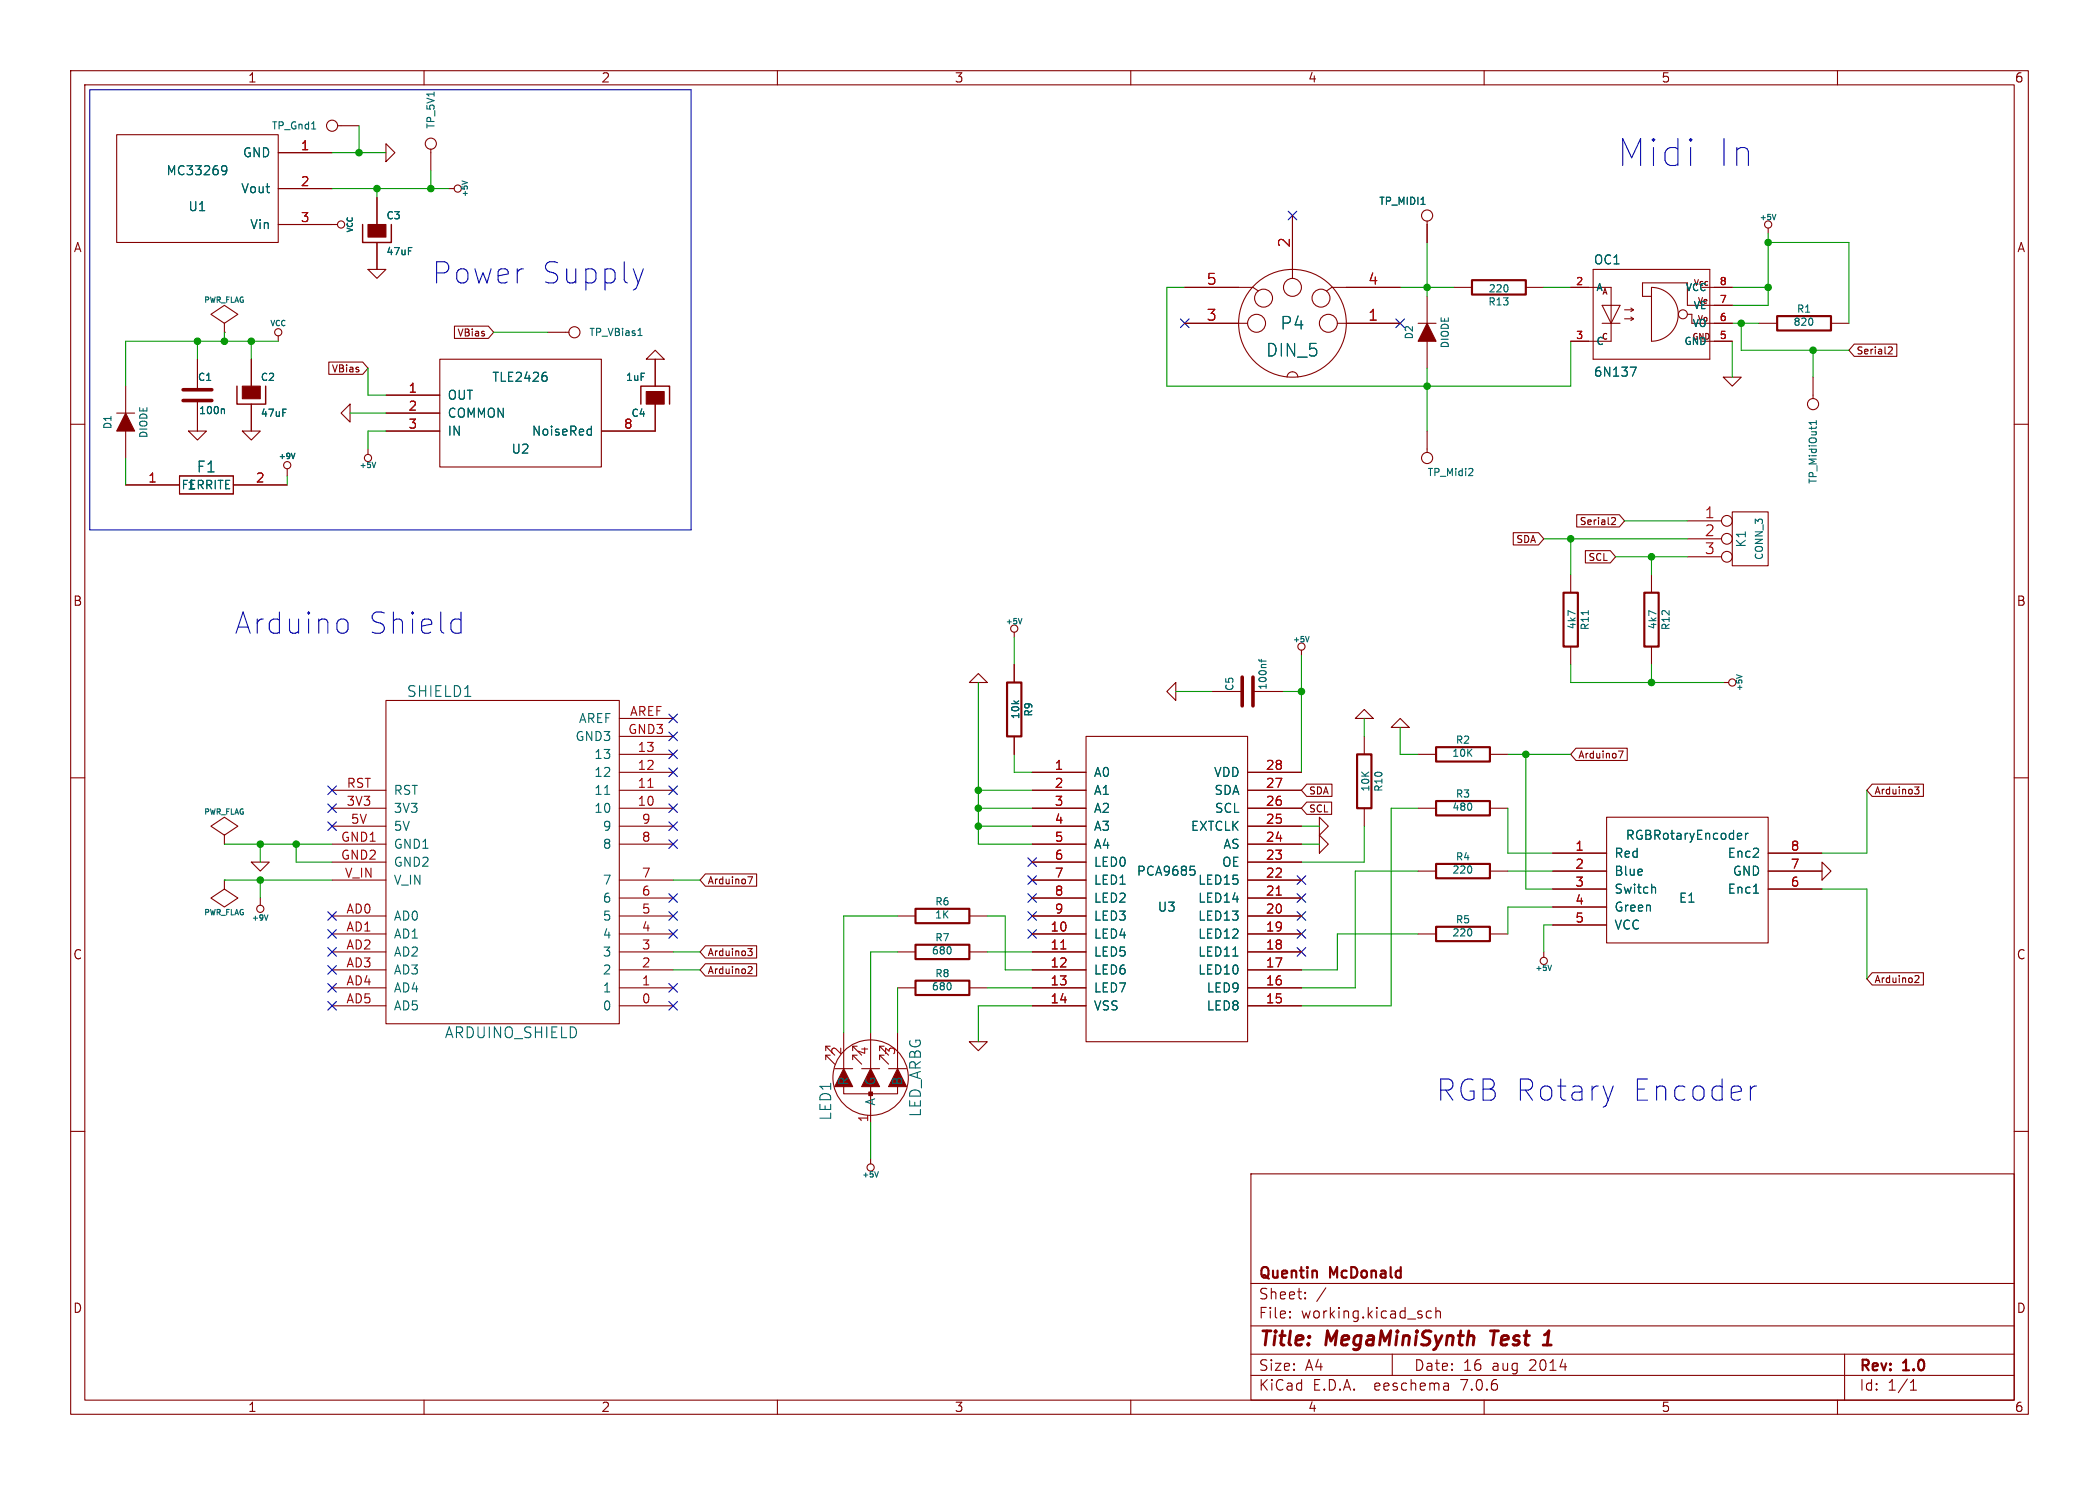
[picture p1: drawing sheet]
<svg xmlns="http://www.w3.org/2000/svg" width="297mm" height="210mm" viewBox="0 0 297 210" stroke-linecap="round" stroke-linejoin="round" font-family="sans-serif">
<g fill="none" stroke="#840000" stroke-width=".15">
<path d="M10 10h277v190h-277zM12 12h273v186h-273zM16.5 19.1h22.9v15.2h-22.9zM47.8 17.8h3M60 10v2M110 10v2M160 10v2M210 10v2M260 10v2M39.4 31.8h8.4M39.4 21.6h7.6M39.4 26.7h7.6"/>
<path d="M52.1 38.1h2.5l-1.3 1.3zM53.3 27.9v3.9M53.3 34.3v3.8M54.6 20.3l1.3 1.3-1.3 1.3zM61 21.1v3M63.5 26.7h.8M182.9 30.5v8.9M201.9 31.2v3.1M225.4 38.1h16.5v12.7h-16.5zM250.2 32.3v.7M10 60h2M16.5 58.4h2.5"/>
<path d="M17.8 54.6v3.8M27.9 50.8v4.3M27.9 56.6v4.4M31.7 45.7l2-1.2-2-1.3-1.9 1.3 1.9 1.2v1.3M31.7 47h.1M35.6 50.8v3.8M35.6 57.2v3.8M39.4 47.5v.8M46.5 51.2h4.8l.8 .9-.8 .8h-4.8zM49.5 57.2v2.5l-1.2-1.3zM54.6 58.4h7.6M54.6 55.9h7.6"/>
<path d="M62.2 50.8h22.9v15.2h-22.9zM64.3 46.1h4.8l.7 .9-.7 .9h-4.8zM77.5 47h3M91.4 50.8l1.3-1.3 1.3 1.3zM92.7 57.2v3.8h-7.6M92.7 50.8v3.8M167.6 45.7h8.9M167.6 40.6h9.7l.8 .5M182.1 53.3a.76 .76 0 0 1 .8-.7 .76 .76 0 0 1 .7 .7M189.2 45.7h8.9M198.1 40.6h-9.7l-.7 .5M200.7 45.7h2.5"/>
<path d="M201.9 41.9v3.8M201.9 48.3v3.8M205.7 40.6h2.6M215.9 40.6h2.5M222.2 40.6h5.8v7.7h-5.8M226.7 45.7h2.5M226.7 43.2h2.5l-1.2 2.5zM229.9 45.1h1.2M229.9 43.8h1.2M230.8 44.8l.3 .3M230.8 43.6l.3 .2M231.1 45.1l-.3 .2"/>
<path d="M231.1 43.8l-.3 .3M233.7 40.6a3.8 3.8 0 0 1 3.8 3.9 3.8 3.8 0 0 1-3.8 3.8zM233.7 41.9h-1.3v-1.9h6.4v3.2h6.3M238.8 44.5h.6v1.2M240.2 45.7h4.9M240.8 40.6h4.3M240.8 48.3h4.3M243.8 53.3h2.6l-1.3 1.3zM248.9 45.7h2.6M256.5 53.3v3.1M259.1 45.7h2.5M262.4 48.7h6v1.7h-6l-.8-.9z"/>
<path d="M267.2 49.1h.4l.2 .2-.7 .8h.7M285 60h2M17.8 61v3.8M17.8 68.6h7.6M25.4 69.9h7.6zM25.4 67.3v2.6zM25.4 67.3h7.6v2.6h-7.6zM25.4 67.3h7.6zM26.7 61h2.5l-1.3 1.2zM33 67.3v2.6zM33 68.6h7.6M34.3 61h2.5l-1.2 1.2z"/>
<path d="M40.6 66.3v1M52.1 63.5v.8M54.6 61h7.6M201.9 61v3M214.1 75.3h3.6l.7 .9-.7 .9h-3.6zM223.1 72.8h6l.8 .9-.8 .8h-6zM224.3 77.9h3.6l.7 .8-.7 .9h-3.6zM228.1 73.2h.3l.2 .3-.6 .7h.6M238.8 73.7h4.8M238.8 76.2h4.8M238.8 78.7h4.8M245.1 72.4h5.1v7.6h-5.1z"/>
<path d="M54.6 99.1h33v45.7h-33zM137.2 96.5l1.2-1.2 1.3 1.2zM143.5 89.4v.8M143.5 94v2.5M165.1 97.8l1.3-1.3v2.6zM171.4 97.8h4.4M177.3 97.8h4.3M184.1 91.9v.8M222.2 81.3v2.5M222.2 91.4v2.6M233.7 81.3v2.5M233.7 91.4v2.6"/>
<path d="M243.8 96.5h.8M10 110h2M31.7 118.1l2-1.3-2-1.2-1.9 1.2 1.9 1.3v1.3M31.7 119.4h.1M47 114.3h7.6M47 111.8h7.6M47 116.8h7.6M47 119.4h7.6M87.6 106.7h7.6M87.6 114.3h7.6M87.6 111.8h7.6M87.6 109.2h7.6"/>
<path d="M87.6 116.8h7.6M87.6 119.4h7.6M87.6 101.6h7.6M87.6 104.1h7.6M143.5 104.1v2.6M146 114.3h7.7M146 111.8h7.7M146 109.2h7.7M146 116.8h7.7M146 119.4h7.7M153.7 104.1h22.8v43.2h-22.8zM176.5 114.3h7.6"/>
<path d="M176.5 111.8h7.6M176.5 109.2h7.6M176.5 116.8h7.6M176.5 119.4h7.6M184.9 110.9h3.6v1.7h-3.6l-.8-.8zM184.9 113.4h3.5v1.8h-3.5l-.8-.9zM186.7 115.6l1.3 1.2-1.3 1.3zM186.7 118.1l1.3 1.3-1.3 1.3zM191.8 101.6l1.2-1.3 1.3 1.3zM193 104.1v2.6M193 114.3v2.5M196.8 102.9l1.3-1.3 1.3 1.3z"/>
<path d="M200.7 106.7h2.5M200.7 114.3h2.5M210.8 106.7h2.6M210.8 114.3h2.6M223 105.8h7.2v1.7h-7.2l-.8-.8zM227.3 115.6h22.9v17.8h-22.9zM229 106.2h.7l-.5 1M264.9 110.9h7.3v1.7h-7.3l-.7-.8zM270.9 111.3h.6l-.3 .4 .3 .1v.3l-.2 .2h-.2M285 110h2M31.7 124.5v1.2l2 1.3-2 1.3-1.9-1.3 1.9-1.3M31.7 124.5h.1"/>
<path d="M35.6 121.9h2.5l-1.3 1.3zM36.8 127v1M47 139.7h7.6M47 129.5h7.6M47 132.1h7.6M47 137.2h7.6M47 134.6h7.6M47 124.5h7.6M47 121.9h7.6M87.6 139.7h7.6M87.6 129.5h7.6M87.6 132.1h7.6"/>
<path d="M87.6 137.2h7.6M87.6 134.6h7.6M87.6 127h7.6M87.6 124.5h7.6M99.8 136.3h7.3v1.7h-7.3l-.7-.8zM99.8 133.8h7.3v1.7h-7.3l-.7-.9zM99.8 123.6h7.3v1.7h-7.3l-.7-.8zM105.8 134.2h.6l-.3 .3 .3 .1v.4l-.2 .1h-.2M105.8 124h.7l-.5 1M105.9 136.7h.3l.2 .3-.6 .7h.6M127 139.7h2.5M127 129.5h2.5"/>
<path d="M127 134.6h2.5M137.2 139.7h2.5M137.2 129.5h2.5M137.2 134.6h2.5M146 139.7h7.7M146 129.5h7.7M146 132.1h7.7M146 137.2h7.7M146 134.6h7.7M146 127h7.7M146 124.5h7.7M146 121.9h7.7"/>
<path d="M176.5 139.7h7.6M176.5 129.5h7.6M176.5 132.1h7.6M176.5 137.2h7.6M176.5 134.6h7.6M176.5 127h7.6M176.5 124.5h7.6M176.5 121.9h7.6M200.7 123.2h2.5M200.7 132.1h2.5M210.8 123.2h2.6M210.8 132.1h2.6"/>
<path d="M218.4 134.6v.8M219.7 120.7h7.6M219.7 123.2h7.6M219.7 125.7h7.6M219.7 128.3h7.6M219.7 130.8h7.6M250.2 120.7h7.6M250.2 123.2h7.6M250.2 125.7h7.6M257.8 121.9l1.3 1.3-1.3 1.3zM264.9 137.6h7.3v1.7h-7.3l-.7-.9zM271 138h.3l.2 .2-.6 .8h.6"/>
<path d="M10 160h2M47 142.2h7.6M87.6 142.2h7.6M116.8 148v.6M116.8 149.2v.7M117.5 149.2h-.7l1.3 1.3M117.5 148h-.7l1.3 1.2M118.1 151.1h2.5M119.4 153.7v1h7.6v-1M119.4 146.1v5M120.6 148v.6M120.6 149.2v.7"/>
<path d="M121.3 148h-.7l1.3 1.2M121.3 149.2h-.7l1.3 1.3M121.9 151.1h2.6M123.2 146.1v5M123.2 157.5v1.3M124.5 148v.6M124.5 149.2v.7M125.1 149.2h-.6l1.2 1.3M125.1 148h-.6l1.2 1.2M125.7 151.1h2.6M127 146.1v5M137.2 147.3h2.5l-1.3 1.3z"/>
<path d="M146 142.2h7.7M176.5 142.2h7.6M285 160h2M123.2 163.8v.8M177 166h108v32h-108zM60 198v2M110 198v2M160 198v2M177 194.5h108M177 191.5h108M177 187.5h108M177 181.5h108"/>
<path d="M182.5 186.3h.1l-.1 .1M182.5 186.3v.1M182.5 185.5v.1M182.5 185.5h.1l-.1 .1M184.7 183.6v.1M184.7 183.6h-.1l.1 .1M184.7 182.8v.1M184.7 182.8h-.1l.1 .1M187.6 182.1l-1.3 2M197 191.5v3M202.5 185.5l-.4-.1-.3 .3v.4l.2 .2 .1 .1 .4-.1M203.2 185.5a.37 .37 0 0 1 .6 .1v.8"/>
<path d="M203.2 184.9v1.5M204.9 195.7l.1 .9M205 196.5l-.2 .1M205 196h-.2M210 198v2M260 198v2M261 191.5v6.5M270.3 196.6h.9M270.3 195.5l.4-.4v1.5"/>
<circle cx="47" cy="17.8" r=".79"/>
<circle cx="48.3" cy="31.8" r=".51"/>
<circle cx="61" cy="20.3" r=".79"/>
<circle cx="64.8" cy="26.7" r=".51"/>
<circle cx="201.9" cy="30.5" r=".79"/>
<circle cx="250.2" cy="31.8" r=".51"/>
<circle cx="39.4" cy="47" r=".51"/>
<circle cx="81.3" cy="47" r=".79"/>
<circle cx="177.8" cy="45.7" r="1.27"/>
<circle cx="178.8" cy="42.2" r="1.27"/>
<circle cx="182.9" cy="45.7" r="7.6"/>
<circle cx="182.9" cy="40.6" r="1.27"/>
<circle cx="186.9" cy="42.2" r="1.27"/>
<circle cx="188" cy="45.7" r="1.27"/>
<circle cx="238.1" cy="44.4" r=".63"/>
<circle cx="256.5" cy="57.1" r=".79"/>
<circle cx="40.6" cy="65.8" r=".51"/>
<circle cx="52.1" cy="64.8" r=".51"/>
<circle cx="201.9" cy="64.8" r=".79"/>
<circle cx="244.3" cy="73.7" r=".76"/>
<circle cx="244.3" cy="76.2" r=".76"/>
<circle cx="244.3" cy="78.7" r=".76"/>
<circle cx="143.5" cy="88.9" r=".51"/>
<circle cx="184.2" cy="91.4" r=".51"/>
<circle cx="245.1" cy="96.5" r=".51"/>
<circle cx="36.8" cy="128.5" r=".51"/>
<circle cx="218.4" cy="135.9" r=".51"/>
<circle cx="123.2" cy="152.4" r="5.3"/>
<circle cx="123.2" cy="165.1" r=".51"/>
</g>
<path d="M210.9 188.2h1.1M211.5 188.2l-.3 2M218.3 190.2h1.2M218.7 188.7l.5-.5-.3 2" fill="none" stroke="#840000" stroke-width=".4"/>
<g fill="none" stroke="#006464" stroke-width=".15">
<path d="M44.1 18.2h.6M31.6 23.4l.4 .2a.84 .84 0 0 1-.3 1.1h-.2M32.1 24l-.1 .2h-.4M57.8 35h.5M65.4 25.6l.7 .2M201.1 28.9h.5M251.3 30.3l-.3 .8M31.5 57.8l.3 .2v.5M40 57.9h.5M77.3 53.2l.1 .2v.3l-.1 .2M90.3 47.5h.6M213.3 40.5v.6"/>
<path d="M230.7 51.9h.8l-.5 1.3M256.5 45.2v.6M257 59.5v.5M257 59.8h-1l.3 .2M41.7 64.1l-.2 .8M53.2 65.4l-.3 .7M83.3 60.7l.4 .1M83.7 60.3v1.2M83.7 61.5h-.4M208.2 66.2l.2 .2v.3l-.6 .6h.6M144.6 87.5l-.3 .7M178.1 93.2l.2 .3h.9"/>
<path d="M178.5 93.2v.4M185.2 90l-.2 .8M222.9 86.8l-1-.4v.6M224.7 86.3v.6M234.3 86.8l-1-.4v.6M245.7 95.4l.8 .3M85.5 112.3h.8M208.2 113.8v.6M246 117.8l.4 .1v.2l-.6 .2M246.4 118.6l-.4 .1M247 117.8v.9M247.3 117.8l-.2 .1-.1 .2"/>
<path d="M37.9 129.4l-.2 .7M134.5 139.2v.6M134.5 134.1v.6M168.4 122.5h.6M168.8 123l.3 .2v.3M169 123.7l-.2 .1M174.4 135.2h.8M208.2 122.7v.6M208.2 131.5v.7M219.5 136.5l-.2 .8M233.9 125.5h.3l.1 .1v.7M248.1 126.3h.7"/>
<path d="M124.3 165.7l-.3 .8"/>
</g>
<g fill="none" stroke="#840000" stroke-width=".3">
<path d="M208.3 39.6h7.6v2.1h-7.6zM251.5 44.7h7.6v2h-7.6zM142.5 96.5h2v7.6h-2zM221.2 83.8h2.1v7.6h-2.1zM232.7 83.8h2v7.6h-2zM192 106.7h2.1v7.6h-2.1zM203.2 105.7h7.6v2h-7.6zM203.2 113.3h7.6v2h-7.6zM129.5 138.7h7.7v2h-7.7zM129.5 128.5h7.7v2.1h-7.7zM129.5 133.6h7.7v2h-7.7zM203.2 122.2h7.6v2h-7.6z"/>
<path d="M203.2 131.1h7.6v2h-7.6z"/>
</g>
<g fill="#840000" stroke="#840000" stroke-width=".15">
<path d="M201.9 45.7l1.3 2.6h-2.5z"/>
<path d="M17.8 58.4l1.2 2.6h-2.5z"/>
<path d="M52.1 31.8h2.5v1.7h-2.5z"/>
<path d="M91.4 55.4h2.6v1.8h-2.6z"/>
<path d="M122.9 154.4h.5v.5h-.5z"/>
<path d="M123.2 153.7v3.8z"/>
<path d="M127 151.1l1.3 2.6h-2.6z"/>
<path d="M123.2 151.1l1.3 2.6h-2.6z"/>
<path d="M119.4 151.1l1.2 2.6h-2.5z"/>
<path d="M34.3 54.6h2.5v1.8h-2.5z"/>
</g>
<path d="M51.3 31.8v2.5h4.1v-2.5M33.5 54.6v2.6h4.1v-2.6M90.7 57.2v-2.6h4v2.6" fill="none" stroke="#840000" stroke-width=".2"/>
<path d="M25.9 56.6h4.1M25.9 55.1h4.1M175.8 95.8v4M177.3 95.8v4" fill="none" stroke="#840000" stroke-width=".51"/>
<path d="M91.7 111.3h.7M150.1 134.2h.7M180.6 126.6h.7" fill="none" stroke="#a90000" stroke-width=".15"/>
<path d="M12.7 12.7h85.1v62.2h-85.1zM91 38l-.7 2M49 87.7l.2 .4v.9l-.2 .4M64.9 87.5l.3 .2M65.2 86.5v3M65.2 89.4l-.3 .1M228.3 153.6l-.7 2M248.5 153.6h-.3l-.4 .3" fill="none" stroke="#0000c2" stroke-width=".15"/>
<g fill="none" stroke="#009600" stroke-width=".15">
<path d="M50.8 17.8v3.8M47 26.7h16.5M47 21.6h7.6M53.3 26.7v1.2M61 24.1v2.6M201.9 34.3v7.6M250.2 33v10.2h-5.1M250.2 34.3h11.4v11.4M27.9 48.3v2.5M31.7 47v1.3M35.6 48.3v2.5M39.4 48.3h-21.6v6.3"/>
<path d="M49.5 58.4h5.1M52.1 52.1v3.8h2.5M69.8 47h7.7M167.6 40.6h-2.5v14h57.1v-6.3M198.1 40.6h7.6M201.9 52.1v8.9M218.4 40.6h3.8M245.1 45.7h3.8M245.1 48.3v5M245.1 40.6h5.1M246.4 45.7v3.8h15.2M256.5 49.5v3.8"/>
<path d="M17.8 64.8v3.8M40.6 67.3v1.3M54.6 61h-2.5v2.5M218.4 76.2h20.4M222.2 76.2v5.1M228.6 78.7h10.2M229.9 73.7h8.9M233.7 78.7v2.6M138.4 96.5v22.9h7.6M143.5 90.2v3.8M166.4 97.8h5M181.6 97.8h2.5"/>
<path d="M184.1 92.7v16.5M222.2 94v2.5h21.6M233.7 94v2.5M31.7 119.4h15.3M36.8 119.4v2.5M41.9 119.4v2.5h5.1M138.4 114.3h7.6M138.4 116.8h7.6M138.4 111.8h7.6M143.5 106.7v2.5h2.5M184.1 119.4h2.6M184.1 116.8h2.6"/>
<path d="M193 116.8v5.1h-8.9M193 101.6v2.5M198.1 102.9v3.8h2.6M200.7 114.3h-3.9v27.9h-12.7M213.4 106.7h8.8M213.4 114.3v6.4h6.3M215.9 106.7v19h3.8M264.2 111.8v8.9h-6.4M31.7 124.5h15.3M36.8 124.5v2.5M95.2 124.5h3.9M95.2 137.2h3.9"/>
<path d="M95.2 134.6h3.9M127 134.6h-3.8v11.5M127 139.7v6.4M127 129.5h-7.6v16.6M139.7 129.5h2.5v7.7h3.8M139.7 134.6h6.3M139.7 139.7h6.3M200.7 132.1h-11.5v5.1h-5.1M200.7 123.2h-8.9v16.5h-7.7M213.4 123.2h6.3M219.7 128.3h-6.3v3.8M219.7 130.8h-1.3v3.8"/>
<path d="M257.8 125.7h6.4v12.7M123.2 158.8v5M146 142.2h-7.6v5.1"/>
</g>
<g fill="none" stroke="#000084" stroke-width=".15">
<path d="M182.3 29.9l1.2 1.2M183.5 29.9l-1.2 1.2M167 45.1l1.2 1.2M168.2 45.1l-1.2 1.2M197.5 45.1l1.2 1.2M198.7 45.1l-1.2 1.2M46.4 111.2l1.2 1.2M46.4 113.7l1.2 1.2M46.4 116.2l1.2 1.2M47.6 111.2l-1.2 1.2M47.6 113.7l-1.2 1.2M47.6 116.2l-1.2 1.2"/>
<path d="M94.6 101l1.3 1.2M94.6 103.5l1.3 1.2M94.6 108.6l1.3 1.2M94.6 116.2l1.3 1.2M94.6 113.7l1.3 1.2M94.6 111.2l1.3 1.2M94.6 118.8l1.3 1.2M94.6 106.1l1.3 1.2M95.9 101l-1.3 1.2M95.9 103.5l-1.3 1.2M95.9 108.6l-1.3 1.2M95.9 116.2l-1.3 1.2"/>
<path d="M95.9 113.7l-1.3 1.2M95.9 111.2l-1.3 1.2M95.9 118.8l-1.3 1.2M95.9 106.1l-1.3 1.2M46.4 128.9l1.2 1.2M46.4 139.1l1.2 1.2M46.4 134l1.2 1.2M46.4 136.6l1.2 1.2M46.4 131.5l1.2 1.2M47.6 128.9l-1.2 1.2M47.6 139.1l-1.2 1.2M47.6 134l-1.2 1.2"/>
<path d="M47.6 136.6l-1.2 1.2M47.6 131.5l-1.2 1.2M94.6 126.4l1.3 1.2M94.6 128.9l1.3 1.2M94.6 131.5l1.3 1.2M94.6 139.1l1.3 1.2M95.9 126.4l-1.3 1.2M95.9 128.9l-1.3 1.2M95.9 131.5l-1.3 1.2M95.9 139.1l-1.3 1.2M145.4 121.3l1.3 1.2M145.4 131.5l1.3 1.2"/>
<path d="M145.4 128.9l1.3 1.2M145.4 126.4l1.3 1.2M145.4 123.9l1.3 1.2M146.7 121.3l-1.3 1.2M146.7 131.5l-1.3 1.2M146.7 128.9l-1.3 1.2M146.7 126.4l-1.3 1.2M146.7 123.9l-1.3 1.2M183.5 134l1.3 1.2M183.5 128.9l1.3 1.2M183.5 131.5l1.3 1.2M183.5 126.4l1.3 1.2"/>
<path d="M183.5 123.9l1.3 1.2M184.8 134l-1.3 1.2M184.8 128.9l-1.3 1.2M184.8 131.5l-1.3 1.2M184.8 126.4l-1.3 1.2M184.8 123.9l-1.3 1.2M46.4 141.6l1.2 1.2M47.6 141.6l-1.2 1.2M94.6 141.6l1.3 1.2M95.9 141.6l-1.3 1.2"/>
</g>
<g fill="#009600" stroke="#009600" stroke-width=".15">
<circle cx="256.5" cy="49.5" r=".46"/>
<circle cx="246.4" cy="45.7" r=".46"/>
<circle cx="201.9" cy="40.6" r=".46"/>
<circle cx="201.9" cy="54.6" r=".46"/>
<circle cx="250.2" cy="34.3" r=".46"/>
<circle cx="250.2" cy="40.6" r=".46"/>
<circle cx="36.8" cy="119.4" r=".46"/>
<circle cx="41.9" cy="119.4" r=".46"/>
<circle cx="36.8" cy="124.5" r=".46"/>
<circle cx="138.4" cy="114.3" r=".46"/>
<circle cx="138.4" cy="116.8" r=".46"/>
<circle cx="138.4" cy="111.8" r=".46"/>
<circle cx="31.7" cy="48.3" r=".46"/>
<circle cx="35.6" cy="48.3" r=".46"/>
<circle cx="27.9" cy="48.3" r=".46"/>
<circle cx="53.3" cy="26.7" r=".46"/>
<circle cx="184.1" cy="97.8" r=".46"/>
<circle cx="233.7" cy="78.7" r=".46"/>
<circle cx="233.7" cy="96.5" r=".46"/>
<circle cx="215.9" cy="106.7" r=".46"/>
<circle cx="222.2" cy="76.2" r=".46"/>
<circle cx="50.8" cy="21.6" r=".46"/>
<circle cx="61" cy="26.7" r=".46"/>
</g>
<g font-size="5.3" fill="#0000c2">
<text x="228.6" y="23.9">Midi</text>
<text x="242.6" y="23.9">In</text>
</g>
<g font-size="4.2" fill="#0000c2">
<text x="61" y="40.4">Power</text>
<text x="76.4" y="40.4">Supply</text>
<text x="33.4" y="89.9">Arduino</text>
<text x="52.2" y="89.9">Shield</text>
<text x="203.4" y="156">RGB Rotary</text>
<text x="230.9" y="156">Encoder</text>
</g>
<g font-size="2.8" fill="#840000">
<text x="178" y="190.9">Title:</text>
<text x="187.7" y="190.9">MegaMiniSynth</text>
<text x="211.8" y="190.9">Test</text>
</g>
<g font-size="2.5" fill="#006464">
<text x="181.1" y="46.8">P4</text>
<text x="179.1" y="50.6">DIN_5</text>
</g>
<g font-size="2.1" fill="#a90000">
<text x="182.6" y="35.1" transform="rotate(-90 182.6 35.1)">2</text>
<text x="170.6" y="40.4">5</text>
<text x="193.5" y="40.4">4</text>
<text x="170.6" y="45.5">3</text>
<text x="193.5" y="45.5">1</text>
<text x="241.1" y="73.4">1</text>
<text x="241.1" y="75.9">2</text>
<text x="241.1" y="78.5">3</text>
</g>
<g font-size="2.1" fill="#006464">
<text x="27.8" y="67">F1</text>
<text x="57.5" y="98.8">SHIELD1</text>
<text x="62.8" y="147">ARDUINO_SHIELD</text>
<text x="117.8" y="158.6" transform="rotate(-90 117.8 158.6)">LED1</text>
<text x="130.5" y="158.1" transform="rotate(-90 130.5 158.1)">LED_ARBG</text>
</g>
<g font-size="2.1" fill="#840000">
<text x="178" y="184">Sheet:</text>
<text x="178" y="181.2">Quentin</text>
<text x="188.2" y="181.2">McDonald</text>
<text x="178" y="186.7">File:</text>
<text x="184.1" y="186.7">working.kicad_sch</text>
<text x="178" y="196.9">KiCad</text>
<text x="178" y="194.1">Size:</text>
<text x="184.7" y="194.1">A4</text>
<text x="185.7" y="196.9">E.D.A.</text>
<text x="194.6" y="196.9">eeschema</text>
<text x="200" y="194.1">Date:</text>
<text x="207" y="196.9">7.0.6</text>
<text x="207" y="194.1">16</text>
<text x="211.2" y="194.1">aug</text>
<text x="216.5" y="194.1">2014</text>
<text x="263" y="194.3">Rev:</text>
<text x="263" y="196.9">Id:</text>
<text x="267.1" y="196.9">1/1</text>
<text x="269.4" y="194.3">1.0</text>
</g>
<g font-size="1.8" fill="#840000">
<text x="35" y="11.9">1</text>
<text x="85" y="11.9">2</text>
<text x="135" y="11.9">3</text>
<text x="185" y="11.9">4</text>
<text x="235" y="11.9">5</text>
<text x="285" y="11.9">6</text>
<text x="10.3" y="35.9">A</text>
<text x="285.3" y="35.9">A</text>
<text x="10.3" y="85.9">B</text>
<text x="285.3" y="85.9">B</text>
<text x="10.3" y="135.9">C</text>
<text x="285.3" y="135.9">C</text>
<text x="10.3" y="185.9">D</text>
<text x="285.3" y="185.9">D</text>
<text x="35" y="199.9">1</text>
<text x="85" y="199.9">2</text>
<text x="135" y="199.9">3</text>
<text x="185" y="199.9">4</text>
<text x="235" y="199.9">5</text>
<text x="285" y="199.9">6</text>
</g>
<g font-size="1.8" fill="#006464">
<text x="34.3" y="22.5">GND</text>
<text x="23.5" y="25">MC33269</text>
<text x="34" y="27.5">Vout</text>
<text x="26.6" y="30.1">U1</text>
<text x="35.3" y="32.6">Vin</text>
<text x="225.4" y="37.6">OC1</text>
<text x="225.4" y="53.5">6N137</text>
<text x="63.2" y="56.7">OUT</text>
<text x="63.2" y="59.3">COMMON</text>
<text x="69.6" y="54.2">TLE2426</text>
<text x="63.2" y="61.8">IN</text>
<text x="72.3" y="64.4">U2</text>
<text x="75.2" y="61.8">NoiseRed</text>
<text x="26.4" y="69.4">1</text>
<text x="247.2" y="77.5" transform="rotate(-90 247.2 77.5)">K1</text>
<text x="81.3" y="105">GND3</text>
<text x="81.8" y="102.5">AREF</text>
<text x="84" y="107.5">13</text>
<text x="55.6" y="112.6">RST</text>
<text x="84" y="112.6">11</text>
<text x="84" y="110.1">12</text>
<text x="154.7" y="110.1">A0</text>
<text x="154.7" y="112.6">A1</text>
<text x="171.7" y="110.1">VDD</text>
<text x="171.7" y="112.6">SDA</text>
<text x="55.6" y="115.2">3V3</text>
<text x="55.6" y="117.7">5V</text>
<text x="84" y="115.2">10</text>
<text x="85.2" y="117.7">9</text>
<text x="154.7" y="115.2">A2</text>
<text x="154.7" y="117.7">A3</text>
<text x="168.4" y="117.7">EXTCLK</text>
<text x="171.8" y="115.2">SCL</text>
<text x="230" y="119">RGBRotaryEncoder</text>
<text x="55.6" y="120.2">GND1</text>
<text x="55.6" y="122.8">GND2</text>
<text x="55.6" y="125.3">V_IN</text>
<text x="85.2" y="125.3">7</text>
<text x="85.2" y="120.2">8</text>
<text x="154.7" y="120.2">A4</text>
<text x="154.7" y="122.8">LED0</text>
<text x="154.7" y="125.3">LED1</text>
<text x="160.8" y="124.1">PCA9685</text>
<text x="169.4" y="125.3">LED15</text>
<text x="172.8" y="122.8">OE</text>
<text x="173" y="120.2">AS</text>
<text x="228.3" y="121.5">Red</text>
<text x="228.3" y="124.1">Blue</text>
<text x="244.4" y="121.5">Enc2</text>
<text x="245.1" y="124.1">GND</text>
<text x="55.6" y="130.4">AD0</text>
<text x="85.2" y="130.4">5</text>
<text x="85.2" y="127.9">6</text>
<text x="154.7" y="127.9">LED2</text>
<text x="154.7" y="130.4">LED3</text>
<text x="163.7" y="129.1">U3</text>
<text x="169.4" y="130.4">LED13</text>
<text x="169.4" y="127.9">LED14</text>
<text x="228.3" y="126.6">Switch</text>
<text x="228.3" y="129.1">Green</text>
<text x="228.3" y="131.7">VCC</text>
<text x="237.5" y="127.9">E1</text>
<text x="244.4" y="126.6">Enc1</text>
<text x="55.6" y="132.9">AD1</text>
<text x="55.6" y="135.5">AD2</text>
<text x="85.2" y="135.5">3</text>
<text x="85.2" y="132.9">4</text>
<text x="154.7" y="132.9">LED4</text>
<text x="154.7" y="135.5">LED5</text>
<text x="169.4" y="135.5">LED11</text>
<text x="169.4" y="132.9">LED12</text>
<text x="55.6" y="138">AD3</text>
<text x="55.6" y="140.6">AD4</text>
<text x="55.6" y="143.1">AD5</text>
<text x="85.2" y="143.1">0</text>
<text x="85.2" y="140.6">1</text>
<text x="85.2" y="138">2</text>
<text x="154.7" y="138">LED6</text>
<text x="154.7" y="140.6">LED7</text>
<text x="154.7" y="143.1">VSS</text>
<text x="169.4" y="138">LED10</text>
<text x="170.7" y="143.1">LED8</text>
<text x="170.7" y="140.6">LED9</text>
<text x="120.2" y="153.6" transform="rotate(-90 120.2 153.6)">R</text>
<text x="124.1" y="153.6" transform="rotate(-90 124.1 153.6)">G</text>
<text x="127.9" y="153.6" transform="rotate(-90 127.9 153.6)">B</text>
<text x="124.1" y="156.5" transform="rotate(-90 124.1 156.5)">A</text>
</g>
<g font-size="1.8" fill="#a90000">
<text x="42.5" y="21.3">1</text>
<text x="42.5" y="26.4">2</text>
<text x="42.5" y="31.5">3</text>
<text x="57.7" y="55.6">1</text>
<text x="57.7" y="58.2">2</text>
<text x="57.7" y="60.7">3</text>
<text x="88.2" y="60.7">8</text>
<text x="20.9" y="68.3">1</text>
<text x="36.1" y="68.3">2</text>
<text x="89" y="101.3">AREF</text>
<text x="88.8" y="103.9">GND3</text>
<text x="90.1" y="106.4">13</text>
<text x="49" y="111.5">RST</text>
<text x="90.1" y="111.5">11</text>
<text x="90.1" y="109">12</text>
<text x="149.2" y="109">1</text>
<text x="149.2" y="111.5">2</text>
<text x="179" y="111.5">27</text>
<text x="179" y="109">28</text>
<text x="48.2" y="119.1">GND1</text>
<text x="48.9" y="114">3V3</text>
<text x="49.5" y="116.6">5V</text>
<text x="90.1" y="114">10</text>
<text x="90.7" y="119.1">8</text>
<text x="90.7" y="116.6">9</text>
<text x="149.2" y="114">3</text>
<text x="149.2" y="116.6">4</text>
<text x="149.2" y="119.1">5</text>
<text x="179" y="119.1">24</text>
<text x="179" y="116.6">25</text>
<text x="179" y="114">26</text>
<text x="48.2" y="121.7">GND2</text>
<text x="48.7" y="124.2">V_IN</text>
<text x="90.7" y="124.2">7</text>
<text x="149.2" y="121.7">6</text>
<text x="149.2" y="124.2">7</text>
<text x="179" y="124.2">22</text>
<text x="179" y="121.7">23</text>
<text x="222.8" y="120.4">1</text>
<text x="222.8" y="122.9">2</text>
<text x="222.8" y="125.5">3</text>
<text x="253.3" y="125.5">6</text>
<text x="253.3" y="122.9">7</text>
<text x="253.3" y="120.4">8</text>
<text x="48.9" y="129.3">AD0</text>
<text x="48.9" y="131.8">AD1</text>
<text x="90.7" y="131.8">4</text>
<text x="90.7" y="129.3">5</text>
<text x="90.7" y="126.7">6</text>
<text x="148.5" y="131.8">10</text>
<text x="149.2" y="126.7">8</text>
<text x="149.2" y="129.3">9</text>
<text x="179" y="131.8">19</text>
<text x="179" y="129.3">20</text>
<text x="179" y="126.7">21</text>
<text x="222.8" y="128">4</text>
<text x="222.8" y="130.6">5</text>
<text x="48.9" y="134.4">AD2</text>
<text x="48.9" y="136.9">AD3</text>
<text x="90.7" y="136.9">2</text>
<text x="90.7" y="134.4">3</text>
<text x="148.5" y="134.4">11</text>
<text x="148.5" y="136.9">12</text>
<text x="179" y="136.9">17</text>
<text x="179" y="134.4">18</text>
<text x="48.9" y="139.4">AD4</text>
<text x="48.9" y="142">AD5</text>
<text x="90.7" y="142">0</text>
<text x="90.7" y="139.4">1</text>
<text x="148.5" y="139.4">13</text>
<text x="148.5" y="142">14</text>
<text x="179" y="142">15</text>
<text x="179" y="139.4">16</text>
<text x="119.1" y="149.3" transform="rotate(-90 119.1 149.3)">2</text>
<text x="122.9" y="149.3" transform="rotate(-90 122.9 149.3)">4</text>
<text x="126.7" y="149.3" transform="rotate(-90 126.7 149.3)">3</text>
<text x="122.9" y="158.8" transform="rotate(-90 122.9 158.8)">1</text>
</g>
<text font-size="1.7" fill="#006464" x="25.6" y="69.4">FERRITE</text>
<g font-size="1.4" fill="#006464">
<text x="38.4" y="18.5">TP_Gnd1</text>
<text x="61.7" y="18.3" transform="rotate(-90 61.7 18.3)">TP_5V1</text>
<text x="195" y="29.2">TP_MIDI1</text>
<text x="54.6" y="31.2">C3</text>
<text x="54.6" y="36.3">47uF</text>
<text x="210.5" y="41.6">220</text>
<text x="225.8" y="41.4">A</text>
<text x="238.4" y="41.4">VCC</text>
<text x="83.3" y="47.7">TP_VBias1</text>
<text x="210.5" y="43.4">R13</text>
<text x="239.4" y="46.5">VO</text>
<text x="239.5" y="43.9">VE</text>
<text x="253.7" y="46.3">820</text>
<text x="254.2" y="44.4">R1</text>
<text x="200.1" y="48.1" transform="rotate(-90 200.1 48.1)">D2</text>
<text x="205.2" y="49.4" transform="rotate(-90 205.2 49.4)">DIODE</text>
<text x="225.8" y="49">C</text>
<text x="238.2" y="49">GND</text>
<text x="27.9" y="54.1">C1</text>
<text x="28.1" y="58.8">100n</text>
<text x="36.8" y="54.1">C2</text>
<text x="36.8" y="59.2">47uF</text>
<text x="88.5" y="54.1">1uF</text>
<text x="89.2" y="59.2">C4</text>
<text x="16" y="60.8" transform="rotate(-90 16 60.8)">D1</text>
<text x="21.1" y="62.1" transform="rotate(-90 21.1 62.1)">DIODE</text>
<text x="201.9" y="67.5">TP_Midi2</text>
<text x="257.3" y="68.5" transform="rotate(-90 257.3 68.5)">TP_MidiOut1</text>
<text x="249.7" y="79.3" transform="rotate(-90 249.7 79.3)">CONN_3</text>
<text x="223.2" y="89.1" transform="rotate(-90 223.2 89.1)">4k7</text>
<text x="225" y="89.2" transform="rotate(-90 225 89.2)">R11</text>
<text x="234.6" y="89.1" transform="rotate(-90 234.6 89.1)">4k7</text>
<text x="236.4" y="89.2" transform="rotate(-90 236.4 89.2)">R12</text>
<text x="144.4" y="101.8" transform="rotate(-90 144.4 101.8)">10k</text>
<text x="146.3" y="101.4" transform="rotate(-90 146.3 101.4)">R9</text>
<text x="174.7" y="97.8" transform="rotate(-90 174.7 97.8)">C5</text>
<text x="179.4" y="97.7" transform="rotate(-90 179.4 97.7)">100nf</text>
<text x="205.4" y="107.2">10K</text>
<text x="205.9" y="105.4">R2</text>
<text x="194" y="112.1" transform="rotate(-90 194 112.1)">10K</text>
<text x="195.8" y="112.1" transform="rotate(-90 195.8 112.1)">R10</text>
<text x="205.9" y="113">R3</text>
<text x="205.4" y="114.9">480</text>
<text x="205.4" y="123.7">220</text>
<text x="205.9" y="121.9">R4</text>
<text x="132.2" y="130.1">1K</text>
<text x="132.2" y="128.2">R6</text>
<text x="205.9" y="130.8">R5</text>
<text x="131.7" y="135.2">680</text>
<text x="132.2" y="133.3">R7</text>
<text x="205.4" y="132.6">220</text>
<text x="131.7" y="140.3">680</text>
<text x="132.2" y="138.4">R8</text>
</g>
<g font-size="1.4" fill="#a90000">
<text x="222.9" y="40.4">2</text>
<text x="243.2" y="40.4">8</text>
<text x="243.2" y="45.5">6</text>
<text x="243.2" y="42.9">7</text>
<text x="222.9" y="48">3</text>
<text x="243.2" y="48">5</text>
</g>
<g font-size="1.4" fill="#840000">
<text x="64.6" y="47.8">VBias</text>
<text x="46.8" y="52.9">VBias</text>
<text x="262.6" y="50.3">Serial2</text>
<text x="214.4" y="77">SDA</text>
<text x="223.4" y="74.5">Serial2</text>
<text x="224.6" y="79.5">SCL</text>
<text x="223.2" y="107.5">Arduino7</text>
<text x="185.1" y="112.6">SDA</text>
<text x="265.2" y="112.6">Arduino3</text>
<text x="185.1" y="115.1">SCL</text>
<text x="100.1" y="125.3">Arduino7</text>
<text x="100.1" y="138">Arduino2</text>
<text x="100.1" y="135.4">Arduino3</text>
<text x="265.2" y="139.2">Arduino2</text>
</g>
<g font-size="1.1" fill="#006464">
<text x="66.4" y="28" transform="rotate(-90 66.4 28)">+5V</text>
<text x="50.1" y="33" transform="rotate(-90 50.1 33)">VCC</text>
<text x="248.9" y="31.3">+5V</text>
<text x="239.5" y="40.6">Vcc</text>
<text x="28.8" y="43">PWR_FLAG</text>
<text x="38.1" y="46.3">VCC</text>
<text x="240.1" y="45.7">Vo</text>
<text x="240.1" y="43.2">Ve</text>
<text x="226.5" y="48.2">C</text>
<text x="239.4" y="48.2">GND</text>
<text x="39.3" y="65.1">+9V</text>
<text x="50.8" y="66.4">+5V</text>
<text x="142.2" y="88.5">+5V</text>
<text x="182.8" y="91">+5V</text>
<text x="246.7" y="97.8" transform="rotate(-90 246.7 97.8)">+5V</text>
<text x="28.8" y="115.4">PWR_FLAG</text>
<text x="28.8" y="129.6">PWR_FLAG</text>
<text x="35.5" y="130.4">+9V</text>
<text x="217.1" y="137.5">+5V</text>
<text x="121.9" y="166.7">+5V</text>
</g>
<text font-size="1.1" fill="#840000" x="226.6" y="41.9">A</text>
</svg>
